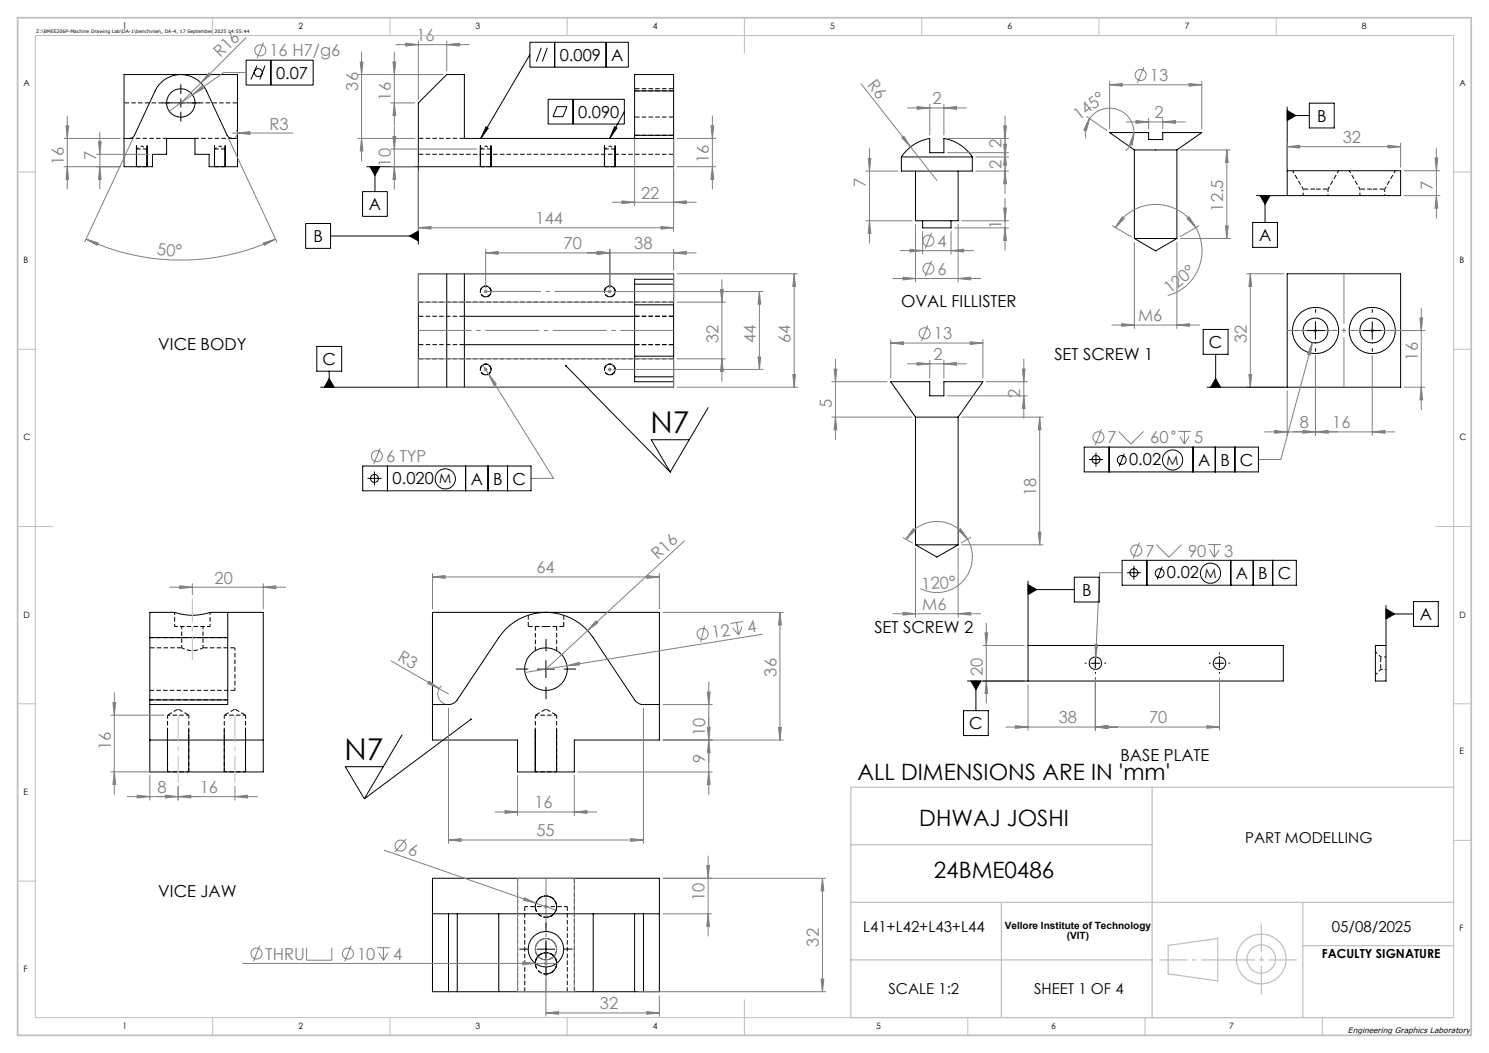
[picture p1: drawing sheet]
<svg xmlns="http://www.w3.org/2000/svg" width="420mm" height="297mm" viewBox="0 0 420 297" stroke-linecap="round" stroke-linejoin="round" font-family="sans-serif">
<g fill="none" stroke="#000" stroke-width=".28" stroke-dasharray="1.3 .6" stroke-dashoffset="-.1" stroke-linecap="butt">
<path d="M35 29h32M118 39h13M179 25.6h11M179 38.2h11M179 33h11M190 25h-11M118 43.5h72M118 89.2h13M118 97.2h13M118 85.2h72M179 89.2h11M179 97.2h11"/>
<path d="M190 89.2h-11M118 101.2h72M50.3 200l-3 1.7M51.3 182.7h-9M66.3 182.7h-9M66.3 200l-3 1.7M154 200l-3 1.7M53.3 201.7l-3-1.7M69.3 201.7l-3-1.7M157 201.7l-3-1.7M146 279.7v-32M162 279.7v-32"/>
</g>
<path d="M137 80.7a1.5 1.5 0 0 1 1.4 2.2 1.5 1.5 0 0 1-2.6 .2 1.5 1.5 0 0 1 .9-2.4h.3M137 80.7a1.51 1.51 0 0 1 1.4 2.2 1.51 1.51 0 0 1-2.6 .2 1.51 1.51 0 0 1 .9-2.4h.3M172 80.7a1.5 1.5 0 0 1 1.4 2.2 1.5 1.5 0 0 1-2.6 .2 1.5 1.5 0 0 1 .9-2.4h.3M172 80.7a1.51 1.51 0 0 1 1.4 2.2 1.51 1.51 0 0 1-2.6 .2 1.51 1.51 0 0 1 .9-2.4h.3M137 102.7a1.5 1.5 0 0 1 1.4 2.2 1.5 1.5 0 0 1-2.6 .2 1.5 1.5 0 0 1 .9-2.4h.3M137 102.7a1.51 1.51 0 0 1 1.4 2.2 1.51 1.51 0 0 1-2.6 .2 1.51 1.51 0 0 1 .9-2.4h.3M172 102.7a1.5 1.5 0 0 1 1.4 2.2 1.5 1.5 0 0 1-2.6 .2 1.5 1.5 0 0 1 .9-2.4h.3M172 102.7a1.51 1.51 0 0 1 1.4 2.2 1.51 1.51 0 0 1-2.6 .2 1.51 1.51 0 0 1 .9-2.4h.3M154 252.7a3 3 0 0 1 2.7 4.4 3 3 0 0 1-5.1 .3 3 3 0 0 1 2-4.7h.4M154 252.7a3 3 0 0 1 2.7 4.4 3 3 0 0 1-5.2 .4 3 3 0 0 1 2.1-4.8h.4M154 268.7a3 3 0 0 1 2.7 4.4 3 3 0 0 1-5.1 .3 3 3 0 0 1 2-4.7h.4M154 268.7a3 3 0 0 1 2.7 4.4 3 3 0 0 1-5.2 .4 3 3 0 0 1 2.1-4.8h.4" fill="none" stroke="#000" stroke-width=".28" stroke-dasharray="1.3 .6" stroke-dashoffset=".7" stroke-linecap="butt"/>
<g fill="none" stroke="#000" stroke-width=".28">
<path d="M69.4 17h18.9v7h-18.9zM72.5 18.5l-1.7 3.9M74.7 18.5l-1.4 3.9M76.4 17v7M149.5 11.9h27.7v7h-27.7zM149.5 15.4l-13.9 23.6M152.7 13.5l-1.4 3.9M154.4 13.5l-1.4 3.9M156.5 11.9v7M171 11.9v7M35 39h1.5a1.57 1.57 0 0 0 1.4-.8l5.8-12.6a8 8 0 0 1 7.3-4.6 8 8 0 0 1 7.2 4.6l5.9 12.6a1.57 1.57 0 0 0 1.3 .8h1.6M35 21h32v26h-8v-3.5h-4v-4.5h-8v4.5h-4v3.5h-8z"/>
<path d="M49.7 29h2.5M51 27.8v2.5M137.1 35.8l.6 .4-2.1 2.8zM154.6 28h21.5v7h-21.5zM157.1 30.1h2.8l-1.1 2.8h-2.8zM161.6 28v7M173.4 35.7l.6 .4-2 2.9zM176.1 31.5l-4.1 7.5M179 38.2v.8M179 25.6v-4.6h11v4.6M179 25.6v12.6M179 38.2h11"/>
<path d="M179 25.6h11M190 38.2v.8M190 39h-59v-18h-5l-8 8v40M190 25.6v12.6M190 39v8h-86.6M363.1 31.2l2.4 1.4-2.4 1.4zM363.1 30.2v25M363.1 32.6h6.2M369.3 29.1h7v7h-7zM38.5 41v6M41.5 41v6M60.5 41v6"/>
<path d="M63.5 41v6M102.3 54h7v7h-7zM104.4 47h2.7l-1.3 2.5zM105.8 47v7M135.5 41v6M138.5 41v6M170.5 41v6M173.5 41v6M254.2 44.3a11.9 11.9 0 0 1 8.1-5.3v4.1h3.9v-3.9a4 4 0 0 1 2.8 .7 12.2 12.2 0 0 1 5.2 4.4M254.2 44.3v4h20v-4M254.2 44.3h20M258.2 48.3v14h12.1v-14"/>
<path d="M320 42.3l-7-4.9h11v2h4v-2h11l-7 4.9M320 42.3h12M320 42.3v25M332 42.3v25M355.4 55.2h2.8l-1.4 2.4zM356.8 55.2v7.6M363.1 48.2h32v7h-40.7M86.2 63h7v7.1h-7zM93.2 66.6h24.8M115.5 66.6l2.5-1.4v2.7zM126 77.2v32M131 77.2v32"/>
<path d="M190 78.8h-11v1.3M190 78.8v1.3M190 78.8v-1.6h-72v32M260.2 62.3v2h8.1v-2M320 67.3h12M320 67.3l6 3.5 6-3.5M353.3 62.8h7v7h-7zM89.4 97.7h7v7h-7zM131 89.2h48M131 97.2h48M135.5 82.6a1.51 1.51 0 0 1 1.4-1.9 1.51 1.51 0 0 1 1.6 1.7 1.51 1.51 0 0 1-1.9 1.3M170.5 82.6a1.51 1.51 0 0 1 1.4-1.9 1.51 1.51 0 0 1 1.6 1.7 1.51 1.51 0 0 1-1.9 1.3"/>
<path d="M179 86v14.5M179 86h11M179 80.1h11M179 80.1v5.9M190 86v14.5M190 80.1v5.9M339.4 92.9h7v7h-7zM342.9 99.9v9.3M368.6 93.2h5M371.1 90.7v5M384.6 93.2h5M387.1 90.7v5"/>
<path d="M92.9 104.7v4.5M92.9 106.8l1.4 2.4h-2.8zM135.5 104.6a1.5 1.5 0 0 1 1.4-1.9 1.5 1.5 0 0 1 1.6 1.6 1.5 1.5 0 0 1-1.9 1.4M159.6 103.1l29.5 30M170.5 104.6a1.5 1.5 0 0 1 1.3-1.9 1.5 1.5 0 0 1 1.7 1.6 1.5 1.5 0 0 1-1.9 1.4M179 106.3v1.4h11M179 100.5h11M179 100.5v5.8M179 106.3h11M190 106.3v1.4M190 107.7v1.5h-99.5M190 100.5v5.8"/>
<path d="M199.7 115l-10.6 18.1M258.2 117.6l-7-9.9h11.1v4h3.9v-4h11l-6.9 9.9M258.2 117.6h12.1M258.2 117.6v36.1M270.3 117.6v36.1M342.9 106.8l1.4 2.4h-2.8zM363.1 109.2v-32h32v32h-54.6M102.3 131.4h47.5v7h-47.5zM103.6 134.9h4M105.6 133v3.9M109.3 131.4v7M131.3 131.4v7"/>
<path d="M137.7 131.4v7M143.2 131.4v7M194.4 124h-10.7l5.4 9.1M305.8 126.1h49.2v7h-49.2zM307.2 129.6h3.9M309.1 127.7v3.9M312.8 126.1v7M317.1 127.9l-1.4 3.6M336.5 126.1v7M342.8 126.1v7M348.3 126.1v7M258.2 153.7h12.1"/>
<path d="M258.2 153.7l6.1 3.4 6-3.4M316.5 158h49.2v7.1h-49.2zM319.8 159.6v3.9M323.5 158v7.1M327.8 159.9l-1.4 3.5M347.2 158v7.1M353.5 158v7.1M359 158v7.1M42.3 179.8v-7.1h6.9a15.7 15.7 0 0 0 10 0h15.1v45h-32v-19M42.3 179.8v17.6M42.3 179.8h21.9M64.2 172.7v26h-21.9"/>
<path d="M122 172.7h64v36h-24v9h-16v-9h-24zM290 164.9l2.4 1.4-2.4 1.4zM290 163.9v28.2M290 166.3h13M303 162.8h7.1v7h-7.1zM317.9 161.5h3.9M390.9 171.8l2.5 1.4-2.5 1.4zM390.9 170.8v21.3h-3v-10h3M390.9 173.2h7.8M398.7 169.7h7v7h-7zM42.3 197.4v1.3M42.3 197.4h21.9"/>
<path d="M122 198.7h4.5a2.98 2.98 0 0 0 2.5-1.3l11.7-17.6a16 16 0 0 1 26.6 0l11.7 17.6a3.1 3.1 0 0 0 2.5 1.3h4.5M151.5 188.7h5M154 186.2v5M273.9 192.1h2.8l-1.4 2.4zM275.3 192.1v8.3M290 182.1h72v10h-89.1M307.7 187.1h2.5M309 185.8v2.5M342.7 187.1h2.5M344 185.8v2.5M42.3 208.7h32M47.2 205.7v12"/>
<path d="M53.2 205.7v12M63.3 205.7v12M69.3 205.7v12M108.1 216.2h-10.7l5.4 9.1M113.5 207.2l-10.7 18.1M132.9 202.9l-30.1 22.4M151 205.7v12M157 205.7v12M271.8 200.4h7v7.1h-7zM122 257.7h64M126.5 257.7v22M129 257.7v22"/>
<path d="M140.7 257.7v22M151.1 256.5a2.99 2.99 0 0 1 2.6-3.8 2.99 2.99 0 0 1 3.3 3.3 2.99 2.99 0 0 1-3.8 2.6M167.3 257.7v22M179 257.7v22M181.5 257.7v22M126.5 279.7h2.5M126.5 279.7h-4.5v-32h64v32h-4.5M129 279.7h11.7M140.7 279.7h26.6M151.1 272.5a3 3 0 0 1 2.6-3.8 3 3 0 0 1 3.3 3.3 3 3 0 0 1-3.8 2.6M151.5 267.7h5M154 265.2v5"/>
<path d="M167.3 279.7h11.7M179 279.7h2.5"/>
<circle cx="51" cy="29" r="4"/>
<circle cx="72.9" cy="20.5" r="1.12"/>
<circle cx="371.1" cy="93.2" r="3.5"/>
<circle cx="371.1" cy="93.2" r="6.5"/>
<circle cx="387.1" cy="93.2" r="6.5"/>
<circle cx="387.1" cy="93.2" r="3.5"/>
<circle cx="105.6" cy="134.9" r="1.12"/>
<circle cx="125.6" cy="135.1" r="2.84"/>
<circle cx="309.2" cy="129.6" r="1.12"/>
<circle cx="316.4" cy="129.7" r="1.26"/>
<circle cx="330.8" cy="129.7" r="2.83"/>
<circle cx="319.8" cy="161.5" r="1.12"/>
<circle cx="327.1" cy="161.7" r="1.24"/>
<circle cx="341.4" cy="161.7" r="2.85"/>
<circle cx="154" cy="188.7" r="6"/>
<circle cx="309" cy="187.1" r="1.75"/>
<circle cx="344" cy="187.1" r="1.75"/>
<circle cx="154" cy="267.7" r="5"/>
<circle cx="154" cy="267.7" r="2.99"/>
</g>
<g fill="none" stroke="#000" stroke-width=".28" stroke-dasharray="1.3 .6" stroke-dashoffset=".1" stroke-linecap="butt">
<path d="M41.5 47h-3M41.5 42h-3M63.5 47h-3M63.5 42h-3M138.5 47h-3M138.5 42h-3M173.5 47h-3M173.5 42h-3M42.3 179.8h22M151 176.7v6.8M42.3 197.4h22M42.3 194.7h24"/>
<path d="M157 183.5v-6.8M148 255.7v24M160 279.7v-24"/>
</g>
<g fill="none" stroke="#000" stroke-width=".28" stroke-dasharray="1.3 .6" stroke-linecap="butt">
<path d="M38.5 42v5M41.5 47v-5M60.5 42v5M63.5 47v-5M135.5 42v5M138.5 47v-5M170.5 42v5M173.5 47v-5M149 176.7h5M149 173.5v3.2M154 176.7h5M159 176.7v-3.2"/>
<path d="M47.3 217.7h-.1M63.3 217.7h-.1"/>
</g>
<path d="M40 41.2l-1.5 .8M41.5 42l-1.5-.8M62 41.2l-1.5 .8M63.5 42l-1.5-.8M137 41.2l-1.5 .8M138.5 42l-1.5-.8M172 41.2l-1.5 .8M173.5 42l-1.5-.8M367.6 53.3v1.8M374.6 55.1v-1.8M383.6 53.3v1.8M390.6 55.1v-1.8" fill="none" stroke="#000" stroke-width=".28" stroke-dasharray="1.3 .6" stroke-dashoffset=".9" stroke-linecap="butt"/>
<path d="M47 39h-10.4M65.5 39h-10.5" fill="none" stroke="#000" stroke-width=".28" stroke-dasharray="1.3 .6" stroke-dashoffset=".2" stroke-linecap="butt"/>
<path d="M367.6 53.3h3.5M371.1 53.3h3.5M383.6 53.3h3.5M387.1 53.3h3.5M389.5 188.8v-3.5" fill="none" stroke="#000" stroke-width=".28" stroke-dasharray="1.3 .6" stroke-dashoffset="-.2" stroke-linecap="butt"/>
<g fill="none" stroke="#000" stroke-width=".28" stroke-dasharray="1.3 .6" stroke-dashoffset=".5" stroke-linecap="butt">
<path d="M364.6 48.1l3 5.2M374.6 53.3l3-5.2M380.6 48.1l3 5.2M390.6 53.3l3-5.2M49.3 172.7v4M51.3 176.7v6M59.3 176.7v-4M57.3 182.7v-6M66.3 188.7v-6M66.3 194.7v-6M388 190.3l1.5-1.5M389.5 185.3l-1.5-1.5"/>
<path d="M53.3 217.7h-6M53.3 201.7h-6M69.3 217.7h-6M69.3 201.7h-6M157 217.7h-6M157 201.7h-6"/>
</g>
<path d="M389.5 188.8h1.5M391 185.3h-1.5" fill="none" stroke="#000" stroke-width=".28" stroke-dasharray="1.3 .6" stroke-dashoffset=".8" stroke-linecap="butt"/>
<path d="M47.3 201.7v16M53.3 217.7v-16M63.3 201.7v16M69.3 217.7v-16M151 201.7v16M157 217.7v-16M160 255.7h-12" fill="none" stroke="#000" stroke-width=".28" stroke-dasharray="1.3 .6" stroke-dashoffset=".3" stroke-linecap="butt"/>
<path d="M49.3 176.7h10M57.3 182.7a6 6 0 0 1-6 0" fill="none" stroke="#000" stroke-width=".28" stroke-dasharray="1.3 .6" stroke-dashoffset=".4" stroke-linecap="butt"/>
<g fill="none" stroke="#808080" stroke-width=".28">
<path d="M69.5 10.5l-18.5 18.5M74.3 12l-1.8 4.4M101.6 17.5h.8l-.4 3.5zM102 14.7v30.7M110.8 17.5h.8l-.4 3.5zM111.2 14.7v20.7M111.7 12.6h20.7M114.4 12.2l3.6 .4-3.6 .4zM118 11.6v16.4M126 12.6l3.5-.4v.8zM126 11.6v8.4M322.7 18.9l-1.8 4.5"/>
<path d="M18 39h16M18.6 35.5h.8l-.4 3.5zM19 32.7v20.7M27.8 40h.7l-.3 3.5zM28.2 37.2v16.2M37.5 39.1l-13.7 29.2M54.3 26.7l2.6-2.4 .5 .7zM58.9 20.6l.5 .5-2.7 2.3zM64.5 39.1l13.6 29.2M65.4 37.5h17.3M66.7 36.7l.3 .9-.3 .8-.4 .4M67 37.5l3.5-.4v.8z"/>
<path d="M69.4 20.5h-6.3l-15.4 10.9M101 39h16M101 21h24M102 39l.4 3.6h-.8zM110.2 29h6.8M110.8 38.5h.8l-.4 3.5zM111.2 29l.4 3.6h-.8zM111.2 35.7v17.7M179 39.2v18.8M190 39.2v26.1M191 39h10.9M200.6 35.5h.7l-.4 3.5z"/>
<path d="M200.9 32.7v20.7M242.9 23.6l14 17.8M254.4 38.9l.6-.5 1.9 3zM255.9 30.4h16.7M258.7 30.1l3.6 .3-3.6 .4zM262.3 29.5v8.6M266.2 30.4l3.6-.3v.7zM266.2 29.5v8.6M267.3 39h17.2M283.1 35.5h.8l-.4 3.5zM283.5 32.7v21.9M306.5 32.9l5.7 3.9"/>
<path d="M307.3 33.4l-.9 3.5-.7-.3zM307.3 33.4a6.9 6.9 0 0 1 7.7-2.6 6.9 6.9 0 0 1 4.8 6.6M307.3 33.4l-.9 2.2-.3 1.5 .2 1.9M313 23.9l3.5-.3v.7zM313 22.9v13.5M313 23.9h26M317.6 34.4h16.7M319.8 37.4l-.4 3.5-.8-.2zM319.8 37.4v1.2l-.6 1.8-1.7 2.2M320.4 34l3.6 .4-3.6 .4zM324 33.4v3M328 34.4l3.5-.4v.8z"/>
<path d="M328 33.4v3M335.4 23.6l3.6 .3-3.6 .4zM339 22.9v13.5M18 47h16M19 47l.4 3.6h-.8zM27.2 43.5h14.8M28.2 47l.3 3.6h-.7zM110.2 47h6.8M110.2 42h24.3M111.2 47l.4 3.6h-.8zM118 48v17.3M172.6 57h23.8"/>
<path d="M175.4 56.7l3.6 .3-3.6 .4zM190 57l3.6-.3v.7zM191 47h10.9M200.9 47l.4 3.6h-.7zM244.3 48.3h9M244.9 44.7h.7l-.3 3.6zM245.3 41.9v26.7M256.9 41.4l7.4 9.5M267.3 43.1h17.2M275.2 48.3h9.3M275.2 44.3h9.3M283.1 40.7h.8l-.4 3.6z"/>
<path d="M283.1 58.7h.8l-.4 3.6zM283.5 48.3l.4 3.5h-.8zM283.5 55.9v14.7M283.5 43.1l.4 3.5h-.8zM333 42.3h14.1M346 42.3v25M346 42.3l.4 3.5h-.7zM363.1 41.4l3.5-.4v.8zM363.1 40.4v6.8M363.1 41.4h32M391.5 41l3.6 .4-3.6 .4zM395.1 40.4v6.8"/>
<path d="M396.1 48.2h10.1M396.1 55.2h10.1M404.8 44.6h.8l-.4 3.6zM405.2 41.8v19.7M405.2 55.2l.4 3.5h-.8zM24.3 67.4l3.4 1.1-.3 .7zM24.3 67.4a63.5 63.5 0 0 0 53.4 0M74.3 68.5l3.4-1.1-3.1 1.8zM118 64.2l3.6-.3v.7zM118 77.2h72v8h-72zM118 64.2h72M137 71.3l3.5-.4v.8z"/>
<path d="M137 70.3v10.9M137 71.3h59.4M168.5 70.9l3.5 .4-3.5 .4zM172 70.3v10.9M186.4 63.9l3.6 .3-3.6 .4zM190 71.3l3.6-.4v.8zM190 70.3v5.9M191 77.2h34M203.6 78.9v28.7M224 77.2v32M224 77.2l.4 3.6h-.8zM244.3 62.3h12.9"/>
<path d="M245.3 62.3l.3 3.5h-.7zM251.9 78.6h24.7M253.9 70.7h20.7M254.7 78.2l3.5 .4-3.5 .3zM256.7 70.3l3.5 .4-3.5 .4zM258.2 63.2v16.3M260.2 65.3v6.4M262.7 73.6l-1.7 4.4M262.7 65.7l-1.7 4.4M268.3 70.7l3.5-.4v.8zM268.3 65.3v6.4M269.2 64.3h15.3"/>
<path d="M270.3 78.6l3.5-.4v.7zM270.3 63.2v16.3M271.3 62.3h13.2M283.5 64.3l.4 3.5h-.8zM313.8 63.7l5.3 3.1M314.6 64.2a13.1 13.1 0 0 1 22.7 0M316.5 61.2l.6 .4-2.5 2.6zM320 68.3v24.4M332 68.3v24.4M333 67.3h14.1M334.8 61.6l.6-.4 1.9 3zM337.3 64.2a13 13 0 0 1-7.9 19.2"/>
<path d="M338.2 63.7l-5.4 3.1M345.7 63.7h.7l-.4 3.6zM351.6 77.2h10.5M352.7 77.2v32M352.7 77.2l.4 3.6h-.8zM136.5 82.2h1M136.6 81.9l.7 .7M137 81.7v1M137.3 81.9l-.7 .7M171.5 82.2h1M171.6 81.9l.8 .7M172 81.7v1"/>
<path d="M172.4 81.9l-.8 .7M173 82.2h42.2M191 85.2h13.6M203.2 81.7h.8l-.4 3.5zM214.2 82.2v22M214.2 82.2l.4 3.6h-.8zM251.2 96.8l3.6-.4v.8zM251.2 95.8v10.8M251.2 96.8h26M261.7 91.8l-1.8 4.4M273.7 96.4l3.5 .4-3.5 .4zM277.2 95.8v10.8"/>
<path d="M313.6 91.7h24.7M316.4 91.3l3.6 .4-3.6 .3zM332 91.7l3.5-.4v.7zM370.2 96.6l-.6 3.6-.7-.3zM370.2 96.6l-8.9 33h-6.4M370.6 93.2h1M370.7 92.9l.7 .7M371.1 92.7v1M371.4 92.9l-.7 .7M386.6 93.2h1M386.7 92.9l.7 .7M387.1 92.7v1"/>
<path d="M387.4 92.9l-.7 .7M394.1 93.2h7.8M400.5 89.7h.8l-.4 3.5zM400.9 86.9v28.7M118 101.2h72v8h-72zM136.2 102.9l1.6 2.6M136.5 104.2h1M136.6 103.9l.7 .7M137 103.7v1M137.3 103.9l-.7 .7M137.8 105.5l2.2 2.8-.7 .4zM137.8 105.5l18.3 29.4h-6.3"/>
<path d="M171.5 104.2h1M171.6 103.9l.8 .7M172 103.7v1M172.4 103.9l-.8 .7M173 104.2h42.2M191 101.2h13.6M191 109.2h34M203.6 101.2l.4 3.6h-.8zM213.8 100.7h.8l-.4 3.5zM223.6 105.7h.8l-.4 3.5zM234.6 107.7h15.7M234.6 117.6h22.6"/>
<path d="M235.3 104.1h.7l-.3 3.6zM235.7 101.3v22.7M235.7 117.6l.3 3.6h-.7zM255.9 102.6h16.7M258.7 102.3l3.6 .3-3.6 .4zM262.3 101.6v5M266.2 102.6l3.6-.3v.7zM266.2 101.6v5M267.3 111.7h22.5M271.3 117.6h23M278.2 107.7h11.6M288.4 104.1h.7l-.3 3.6z"/>
<path d="M288.8 111.7l.3 3.5h-.7zM288.8 101.3v16.7M293.3 117.6v36.1M293.3 117.6l.3 3.6h-.7zM351.6 109.2h10.5M352.3 105.7h.8l-.4 3.5zM363.1 110.2v12.6M371.1 100.2v22.6M387.1 100.2v22.6M396.1 109.2h5.8M400.9 109.2l.4 3.6h-.8zM107.2 126.4l-1.8 4.5"/>
<path d="M310.7 121.1l-1.8 4.5M315.5 121.7l3.5 3.5 3.6-3.5M332.3 121.7h3.6M332.8 123.1l1.3 2.1M334.1 121.7v3.5M335.4 123.1l-1.3 2.1M356.7 121.8h36.7M359.5 121.4l3.6 .4-3.6 .4zM367.5 121.4l3.6 .4-3.6 .4zM371.1 121.8l3.5-.4v.8zM387.1 121.8l3.5-.4v.8zM193.1 152.5l-27.4 25.4"/>
<path d="M254.7 151.6l2.7 1.5M255.6 152.1a10 10 0 0 1 17.3 0M257.6 149.1l.5 .5-2.5 2.5zM258.2 154.7v19.4M270.3 154.7v19.4M270.4 149.6l.5-.5 2 3zM271.3 153.7h23M272.9 152.1a10 10 0 0 1-1.4 12 10 10 0 0 1-11.9 1.9M273.8 151.6l-2.7 1.5M292.9 150.1h.7l-.3 3.6zM321.4 153l-1.8 4.5M326.1 153.6l3.6 3.6 3.6-3.6"/>
<path d="M340.8 153.6h3.5M341.2 155l1.3 2.2M342.5 153.6v3.6M343.9 155l-1.4 2.2M47.9 165.6h32.7M50.7 165.2l3.6 .4-3.6 .4zM54.3 164.6v3.1M74.3 165.6l3.5-.4v.8zM74.3 164.6v7.1M122 162.7l3.6-.4v.8zM122 161.7v10M122 162.7h64"/>
<path d="M165.7 177.9l-11.7 10.8M168.1 175.2l.5 .5-2.9 2.2zM182.5 162.3l3.5 .4-3.5 .4zM186 161.7v10M187 172.7h34M198.7 176.5l-1 4.6M206.7 177.2l1.7 1.9M207.8 175.6l.6 3.5M209.3 176.7l-.9 2.4M209.5 175.3l-3.4 .6M215 178.9l-55.1 8.9M220 172.7l.4 3.6h-.8z"/>
<path d="M220 172.7v36M251.9 173.1h24.7M254.7 172.7l3.5 .4-3.5 .4zM270.3 173.1l3.5-.4v.8zM277.8 178.5h.8l-.4 3.6zM278.2 175.7v22.7M316.5 161.5h-6.3l-1.1 23.8M31.9 198.2h.7l-.4 3.5zM32.2 195.4v28.6M110.3 186.4l13.6 7.8M121 192.1l2.9 2.1-3.3-1.4zM123.9 194.2l2.6 1.5"/>
<path d="M124.5 193.5a3 3 0 0 0 1.1 5.1M126.5 199.7v38.2M159.9 187.8l3.5-1 .1 .8zM159.9 187.8l-11.8 1.9M181.5 199.7v38.2M187 198.7h13.9M199.5 195.2h.8l-.4 3.5zM199.9 192.4v31.7M277.2 182.1h11.8M277.2 192.1h11.8M278.2 192.1l.4 3.5h-.8zM290 193.1v13"/>
<path d="M308.9 181.7l.7 .1-.5 3.5zM309 191.1v15M309.1 185.3l-.2 3.5M344 191.1v15M31.3 201.7h14.9M31.3 217.7h14.9M32.2 217.7l.4 3.6h-.7zM42.3 218.7v7M146 218.7v11.3M162 218.7v11.3M163 217.7h37.9M187 208.7h34"/>
<path d="M199.5 205.2h.8l-.4 3.5zM199.9 217.7l.4 3.6h-.8zM199.9 208.7l.4 3.6h-.8zM219.6 205.2h.8l-.4 3.5zM283.6 205.1h60.4M286.4 204.7l3.6 .4-3.6 .3zM309 205.1l3.5-.4v.7zM340.4 204.7l3.6 .4-3.6 .3zM38.7 224.3l3.6 .4-3.6 .4zM46.7 224.3l3.5 .4-3.5 .4zM50.2 221.8v3.9M50.2 224.7l3.6-.4v.8z"/>
<path d="M66.3 224.7l3.5-.4v.8zM66.3 221.8v3.9M72.6 224.7h-36.7M108.3 239.8l48.5 16.9M114.5 236.7l-3.1 3.6M126.5 236.9l3.6-.4v.8zM126.5 236.9h55M139.6 229h28.7M142.5 228.6l3.5 .4-3.5 .4zM162 229l3.6-.4v.8zM177.9 236.5l3.6 .4-3.6 .4zM146 247.7h16v32h-16z"/>
<path d="M147.9 253.2l3.3 1.5-3.5-.8zM153.5 255.7h1M153.6 255.4l.7 .7M154 255.2v1M154.3 255.4l-.7 .7M187 247.7h46M187 257.7h13.7M199.4 244.2h.7l-.4 3.5zM199.7 241.4v22.7M199.7 257.7l.4 3.6h-.7zM232 247.7l.4 3.6h-.8zM232 247.7v32"/>
<path d="M68.3 271.7h88.7M73.2 266.7l-1.7 4.5M86.5 267.3v3.5h7.1v-3.5M99 266.7l-1.7 4.5M106.4 267.3h3.5M106.8 268.7l1.4 2.1M108.2 267.3v3.5M109.5 268.7l-1.3 2.1M147.4 271.4l3.6 .3-3.6 .4zM153.6 271.4l.7 .7M154 271.2v1M154 276.2v10.5"/>
<path d="M154.3 271.4l-.7 .7M180 279.7h53M231.6 276.2h.8l-.4 3.5zM154 285.7l3.6-.4v.8zM154 285.7h32M182.5 285.3l3.5 .4-3.5 .4zM186 280.7v6"/>
<circle cx="73.4" cy="14.2" r="1.55"/>
<circle cx="321.8" cy="21.2" r="1.55"/>
<circle cx="261.9" cy="67.9" r="1.56"/>
<circle cx="261.9" cy="75.8" r="1.55"/>
<circle cx="260.8" cy="94" r="1.55"/>
<circle cx="106.3" cy="128.7" r="1.56"/>
<circle cx="309.8" cy="123.3" r="1.56"/>
<circle cx="331" cy="122" r=".45"/>
<circle cx="320.5" cy="155.3" r="1.56"/>
<circle cx="198.2" cy="178.8" r="1.55"/>
<circle cx="113" cy="238.5" r="1.57"/>
<circle cx="72.4" cy="268.9" r="1.55"/>
<circle cx="98.1" cy="268.9" r="1.55"/>
<circle cx="154" cy="267.7" r="3"/>
</g>
<g fill="none" stroke="#c0c0c0" stroke-width=".35">
<path d="M240 238.3h85M325 222v65M410 222h-170v65h170M240 254.5h170M282.5 254.5v32.5M367.5 254.5v32.5M240 270.8h85M329.5 266.7l14-2v12l-14-2zM367.5 266.7h42.5"/>
<circle cx="355.8" cy="270.5" r="7"/>
<circle cx="355.8" cy="270.5" r="4"/>
</g>
<g fill="none" stroke="#000" stroke-width=".28" stroke-dasharray="15.2 1.3 1.3 1.3" stroke-linecap="butt">
<path d="M48.5 29h-2.7M51 26.5v-2.7M51 31.5v2.8M53.5 29h2.8M366.1 93.2h-1M371.1 88.2v-1M371.1 98.2v1M376.1 93.2h1M382.1 93.2h-1M387.1 88.2v-1M387.1 98.2v1M392.1 93.2h1"/>
<path d="M149 188.7h-3.5M154 183.7v-3.5M154 193.7v3.5M159 188.7h3.5M306.5 187.1h-.5M309 184.6v-.5M309 189.6v.5M311.5 187.1h.5M341.5 187.1h-.5M344 184.6v-.5M344 189.6v.5M346.5 187.1h.5"/>
<path d="M149 267.7h-2.5M154 262.7v-2.5M154 272.7v2.5M159 267.7h2.5"/>
</g>
<path d="M50.3 201.7v19M66.3 201.7v19" fill="none" stroke="#c0c0c0" stroke-width=".28" stroke-dasharray="15.2 1.3 1.3 1.3" stroke-dashoffset="7.6" stroke-linecap="butt"/>
<path d="M54.3 168.7v17.4" fill="none" stroke="#c0c0c0" stroke-width=".28" stroke-dasharray="15.2 1.3 1.3 1.3" stroke-dashoffset="8.4" stroke-linecap="butt"/>
<path d="M327 270.8h38.8" fill="none" stroke="#c0c0c0" stroke-width=".35" stroke-dasharray="15.2 1.3 1.3 1.3" stroke-dashoffset="7.3" stroke-linecap="butt"/>
<path d="M355.8 260.5v20" fill="none" stroke="#c0c0c0" stroke-width=".35" stroke-dasharray="15.2 1.3 1.3 1.3" stroke-dashoffset="7.1" stroke-linecap="butt"/>
<path d="M172 82.2h-35" fill="none" stroke="#808080" stroke-width=".28" stroke-dasharray="15.2 1.3 1.3 1.3" stroke-dashoffset="-.4" stroke-linecap="butt"/>
<path d="M118 93.2h72" fill="none" stroke="#808080" stroke-width=".28" stroke-dasharray="15.2 1.3 1.3 1.3" stroke-dashoffset=".2" stroke-linecap="butt"/>
<path d="M379.1 77.2v32M395.1 93.2h-32M154 279.7v-32" fill="none" stroke="#808080" stroke-width=".28" stroke-dasharray="15.2 1.3 1.3 1.3" stroke-dashoffset="1.1" stroke-linecap="butt"/>
<g fill="none" stroke="#c0c0c0" stroke-width=".28">
<path d="M10 10h400v277h-400zM60 5v5M110 5v5M160 5v5M210 5v10M260 5v5M310 5v5M360 5v5M5 48.5h5M410 48.5h5M5 98.5h5M410 98.5h5"/>
<path d="M5 148.5h10M405 148.5h10M5 198.5h5M410 198.5h5M410 237h5M5 248.5h5M60 287v5M110 287v5M160 287v5M210 282v10M273 287v5M323 287v5"/>
<path d="M373 287v5"/>
</g>
<path d="M5 5h410v287h-410z" fill="none" stroke="#c0c0c0" stroke-width=".5"/>
<path d="M273.9 192.1l1.4 2.4 1.4-2.4zM290 164.9l2.4 1.4-2.4 1.4zM390.9 171.8l2.5 1.4-2.5 1.4zM355.4 55.2l1.4 2.4 1.4-2.4zM363.1 31.2l2.4 1.4-2.4 1.4z" fill="#000"/>
<g fill="#808080">
<path d="M254.4 38.9l.6-.5 1.9 3z"/>
<path d="M121 192.1l2.9 2.1-3.3-1.4z"/>
<path d="M159.9 187.8l3.5-1 .1 .8z"/>
<path d="M168.1 175.2l.5 .5-2.9 2.2z"/>
<path d="M168.5 70.9l3.5 .4-3.5 .4zM137 71.3l3.5-.4v.8zM190 71.3l3.6-.4v.8zM168.5 70.9l3.5 .4-3.5 .4zM387.1 121.8l3.5-.4v.8zM367.5 121.4l3.6 .4-3.6 .4zM270.3 78.6l3.5-.4v.7zM254.7 78.2l3.5 .4-3.5 .3zM268.3 70.7l3.5-.4v.8zM256.7 70.3l3.5 .4-3.5 .4zM332 91.7l3.5-.4v.7zM316.4 91.3l3.6 .4-3.6 .3z"/>
<path d="M137.8 105.5l1.5 3.2 .7-.4zM359.5 121.4l3.6 .4-3.6 .4zM371.1 121.8l3.5-.4v.8zM370.2 96.6l-1.3 3.3 .7 .3zM258.7 30.1l3.6 .3-3.6 .4zM266.2 30.4l3.6-.3v.7zM254.7 172.7l3.5 .4-3.5 .4zM270.3 173.1l3.5-.4v.8zM142.5 228.6l3.5 .4-3.5 .4zM162 229l3.6-.4v.8z"/>
<path d="M182.5 162.3l3.5 .4-3.5 .4zM122 162.7l3.6-.4v.8z"/>
<path d="M328 34.4l3.5-.4v.8zM320.4 34l3.6 .4-3.6 .4z"/>
<path d="M177.9 236.5l3.6 .4-3.6 .4zM126.5 236.9l3.6-.4v.8z"/>
<path d="M258.7 102.3l3.6 .3-3.6 .4zM266.2 102.6l3.6-.3v.7z"/>
<path d="M270.4 149.6l.5-.5 2 3zM257.6 149.1l.5 .5-2.5 2.5z"/>
<path d="M319.8 37.4l-.4 3.5-.8-.2zM307.3 33.4l-.9 3.5-.7-.3z"/>
<path d="M334.8 61.6l.6-.4 1.9 3zM316.5 61.2l.6 .4-2.5 2.6z"/>
<path d="M400.9 109.2l.4 3.6h-.8zM400.5 89.7h.8l-.4 3.5zM283.5 43.1l.4 3.5h-.8zM283.1 35.5h.8l-.4 3.5zM245.3 62.3l.3 3.5h-.7zM244.9 44.7h.7l-.3 3.6z"/>
<path d="M199.9 217.7l.4 3.6h-.8zM199.5 205.2h.8l-.4 3.5z"/>
<path d="M214.2 82.2l.4 3.6h-.8zM213.8 100.7h.8l-.4 3.5zM203.2 81.7h.8l-.4 3.5zM203.6 101.2l.4 3.6h-.8zM224 77.2l.4 3.6h-.8zM223.6 105.7h.8l-.4 3.5zM352.7 77.2l.4 3.6h-.8zM352.3 105.7h.8l-.4 3.5zM283.1 40.7h.8l-.4 3.6zM283.5 48.3l.4 3.5h-.8zM283.1 58.7h.8l-.4 3.6zM283.5 64.3l.4 3.5h-.8zM346 42.3l.4 3.5h-.7zM345.7 63.7h.7l-.4 3.6zM235.3 104.1h.7l-.3 3.6zM235.7 117.6l.3 3.6h-.7zM293.3 117.6l.3 3.6h-.7zM292.9 150.1h.7l-.3 3.6zM199.5 195.2h.8l-.4 3.5zM199.9 208.7l.4 3.6h-.8z"/>
<path d="M219.6 205.2h.8l-.4 3.5zM220 172.7l.4 3.6h-.8z"/>
<path d="M288.8 111.7l.3 3.5h-.7zM288.4 104.1h.7l-.3 3.6z"/>
<path d="M251.2 96.8l3.6-.4v.8zM273.7 96.4l3.5 .4-3.5 .4z"/>
<path d="M313 23.9l3.5-.3v.7zM335.4 23.6l3.6 .3-3.6 .4z"/>
<path d="M46.7 224.3l3.5 .4-3.5 .4zM66.3 224.7l3.5-.4v.8zM50.7 165.2l3.6 .4-3.6 .4zM74.3 165.6l3.5-.4v.8z"/>
<path d="M38.7 224.3l3.6 .4-3.6 .4zM50.2 224.7l3.6-.4v.8z"/>
</g>
<path d="M342.9 106.8l1.4 2.4h-2.8z" fill="#000"/>
<g fill="#808080">
<path d="M363.1 41.4l3.5-.4v.8zM391.5 41l3.6 .4-3.6 .4z"/>
<path d="M404.8 44.6h.8l-.4 3.6zM405.2 55.2l.4 3.5h-.8z"/>
</g>
<path d="M92.9 106.8l1.4 2.4h-2.8zM159.5 102.9a.25 .25 0 0 1 .4 .2 .25 .25 0 0 1-.3 .3 .25 .25 0 0 1-.2-.4l.2 .1z" fill="#000"/>
<g fill="#808080">
<path d="M114.4 12.2l3.6 .4-3.6 .4zM126 12.6l3.5-.4v.8zM175.4 56.7l3.6 .3-3.6 .4zM190 57l3.6-.3v.7zM118 64.2l3.6-.3v.7zM186.4 63.9l3.6 .3-3.6 .4z"/>
<path d="M102 39l.4 3.6h-.8zM101.6 17.5h.8l-.4 3.5z"/>
<path d="M110.8 17.5h.8l-.4 3.5zM111.2 29l.4 3.6h-.8z"/>
<path d="M110.8 38.5h.8l-.4 3.5zM111.2 47l.4 3.6h-.8zM200.6 35.5h.7l-.4 3.5zM200.9 47l.4 3.6h-.7zM31.9 198.2h.7l-.4 3.5zM32.2 217.7l.4 3.6h-.7z"/>
</g>
<g fill="#000">
<path d="M132.7 202.7h.4l-.2 .2 .2-.2a.25 .25 0 0 1-.1 .4 .25 .25 0 0 1-.3-.1 .25 .25 0 0 1 0-.3z"/>
<path d="M137.1 35.8l.6 .4-2.1 2.8zM173.4 35.7l.6 .4-2 2.9zM104.4 47l1.4 2.5 1.3-2.5zM115.5 66.6l2.5 1.3v-2.7z"/>
</g>
<g fill="#808080">
<path d="M147.9 253.2l3.3 1.5-3.5-.8z"/>
<path d="M67 37.5l3.5-.4v.8z"/>
<path d="M147.4 271.4l3.6 .3-3.6 .4z"/>
<path d="M58.9 20.6l.5 .5-2.7 2.3z"/>
<path d="M309 205.1l3.5-.4v.7zM286.4 204.7l3.6 .4-3.6 .3zM340.4 204.7l3.6 .4-3.6 .3zM309 205.1l3.5-.4v.7z"/>
<path d="M54.3 26.7l3.1-1.7-.5-.7zM308.9 181.7l.2 3.6 .5-3.5z"/>
<path d="M231.6 276.2h.8l-.4 3.5zM232 247.7l.4 3.6h-.8z"/>
<path d="M18.6 35.5h.8l-.4 3.5zM19 47l.4 3.6h-.8zM27.8 40h.7l-.3 3.5zM28.2 47l.3 3.6h-.7zM277.8 178.5h.8l-.4 3.6zM278.2 192.1l.4 3.5h-.8zM199.4 244.2h.7l-.4 3.5zM199.7 257.7l.4 3.6h-.7z"/>
<path d="M24.3 67.4l3.4 1.1-.3 .7zM74.3 68.5l3.4-1.1-3.1 1.8z"/>
<path d="M154 285.7l3.6-.4v.8zM182.5 285.3l3.5 .4-3.5 .4z"/>
</g>
<g font-size="8.5">
<text x="183.5" y="122.2">N7</text>
<text x="97.2" y="214.4">N7</text>
</g>
<g font-size="6.3">
<text x="241.9" y="220.1">ALL DIMENSIONS ARE IN 'mm'</text>
<text x="259.3" y="232.9">DHWAJ JOSHI</text>
<text x="263.4" y="247.5">24BME0486</text>
</g>
<g font-size="4.7" fill="#808080">
<text x="117.5" y="11.6">16</text>
<text x="62.2" y="16.4" transform="rotate(-45 62.2 16.4)">R16</text>
<text x="76" y="15.9">16 H7/g6</text>
<text x="324.3" y="22.8">13</text>
<text x="101" y="25.6" transform="rotate(-90 101 25.6)">36</text>
<text x="110.2" y="28.4" transform="rotate(-90 110.2 28.4)">16</text>
<text x="244.5" y="24" transform="rotate(52 244.5 24)">R6</text>
<text x="263.1" y="29.4">2</text>
<text x="304.4" y="34.1" transform="rotate(-38 304.4 34.1)">145°</text>
<text x="325.6" y="33.4">2</text>
<text x="76" y="36.6">R3</text>
<text x="282.5" y="41.7" transform="rotate(-90 282.5 41.7)">2</text>
<text x="378.8" y="40.3">32</text>
<text x="18" y="46.5" transform="rotate(-90 18 46.5)">16</text>
<text x="27.2" y="45.2" transform="rotate(-90 27.2 45.2)">7</text>
<text x="110.2" y="47" transform="rotate(-90 110.2 47)">10</text>
<text x="199.9" y="46.1" transform="rotate(-90 199.9 46.1)">16</text>
<text x="282.5" y="47.7" transform="rotate(-90 282.5 47.7)">2</text>
<text x="244.3" y="52.7" transform="rotate(-90 244.3 52.7)">7</text>
<text x="404.2" y="53.6" transform="rotate(-90 404.2 53.6)">7</text>
<text x="180.8" y="56">22</text>
<text x="345.1" y="59.7" transform="rotate(-90 345.1 59.7)">12.5</text>
<text x="151.1" y="63.2">144</text>
<text x="282.5" y="64.7" transform="rotate(-90 282.5 64.7)">1</text>
<text x="159" y="70.3">70</text>
<text x="178.9" y="70.3">38</text>
<text x="264.5" y="69.6">4</text>
<text x="44.3" y="72.1" transform="rotate(3 44.3 72.1)">50°</text>
<text x="264.5" y="77.5">6</text>
<text x="330.1" y="83.1" transform="rotate(-40 330.1 83.1)">120°</text>
<text x="263.4" y="95.7">13</text>
<text x="321" y="90.6">M6</text>
<text x="202.6" y="96.7" transform="rotate(-90 202.6 96.7)">32</text>
<text x="213.2" y="96.7" transform="rotate(-90 213.2 96.7)">44</text>
<text x="223" y="96.7" transform="rotate(-90 223 96.7)">64</text>
<text x="263.3" y="101.6">2</text>
<text x="351.7" y="96.8" transform="rotate(-90 351.7 96.8)">32</text>
<text x="399.9" y="101.7" transform="rotate(-90 399.9 101.7)">16</text>
<text x="287.8" y="112.4" transform="rotate(-90 287.8 112.4)">2</text>
<text x="234.7" y="115.2" transform="rotate(-90 234.7 115.2)">5</text>
<text x="312.4" y="125">7</text>
<text x="324.4" y="125">60</text>
<text x="336.8" y="125">5</text>
<text x="366.7" y="120.8">8</text>
<text x="375.8" y="120.8">16</text>
<text x="108.9" y="130.4">6 TYP</text>
<text x="292.3" y="139.8" transform="rotate(-90 292.3 139.8)">18</text>
<text x="151.3" y="161.7">64</text>
<text x="185.6" y="158.1" transform="rotate(-43 185.6 158.1)">R16</text>
<text x="323.1" y="157">7</text>
<text x="335.1" y="157">90</text>
<text x="345.3" y="157">3</text>
<text x="60.5" y="164.6">20</text>
<text x="260" y="166.4" transform="rotate(-4 260 166.4)">120°</text>
<text x="260.1" y="172.1">M6</text>
<text x="211.1" y="178.4" transform="rotate(-9 211.1 178.4)">4</text>
<text x="201" y="180.1" transform="rotate(-9 201 180.1)">12</text>
<text x="111.9" y="186.2" transform="rotate(30 111.9 186.2)">R3</text>
<text x="219" y="190.8" transform="rotate(-90 219 190.8)">36</text>
<text x="277.2" y="190.8" transform="rotate(-90 277.2 190.8)">20</text>
<text x="198.9" y="207.7" transform="rotate(-90 198.9 207.7)">10</text>
<text x="298.6" y="204">38</text>
<text x="324.1" y="204">70</text>
<text x="31.2" y="211.5" transform="rotate(-90 31.2 211.5)">16</text>
<text x="198.9" y="215.1" transform="rotate(-90 198.9 215.1)">9</text>
<text x="44.5" y="223.6">8</text>
<text x="56.3" y="223.6">16</text>
<text x="150.8" y="228">16</text>
<text x="151.3" y="235.9">55</text>
<text x="114.9" y="240.9" transform="rotate(19 114.9 240.9)">6</text>
<text x="198.7" y="254.2" transform="rotate(-90 198.7 254.2)">10</text>
<text x="231" y="267" transform="rotate(-90 231 267)">32</text>
<text x="74.9" y="270.6">THRU</text>
<text x="100.7" y="270.6">10</text>
<text x="110.9" y="270.6">4</text>
<text x="169.2" y="284.7">32</text>
</g>
<g font-size="4.7">
<text x="157.9" y="17.2">0.009</text>
<text x="172.4" y="17.2">A</text>
<text x="77.9" y="22.2">0.07</text>
<text x="163.1" y="33.2">0.090</text>
<text x="371.5" y="34.3">B</text>
<text x="104" y="59.3">A</text>
<text x="88.4" y="68.3">B</text>
<text x="355.1" y="68">A</text>
<text x="254.2" y="86.5">OVAL FILLISTER</text>
<text x="44.7" y="98.6">VICE BODY</text>
<text x="297.4" y="101.6">SET SCREW 1</text>
<text x="341" y="98.2">C</text>
<text x="91" y="103">C</text>
<text x="318.5" y="131.1">0.02</text>
<text x="337.9" y="131.4">A</text>
<text x="344.2" y="131.4">B</text>
<text x="349.8" y="131.4">C</text>
<text x="110.7" y="136.4">0.020</text>
<text x="132.8" y="136.7">A</text>
<text x="139.1" y="136.7">B</text>
<text x="144.6" y="136.7">C</text>
<text x="329.2" y="163">0.02</text>
<text x="348.6" y="163.3">A</text>
<text x="354.9" y="163.3">B</text>
<text x="360.4" y="163.3">C</text>
<text x="305.2" y="168.1">B</text>
<text x="246.6" y="178.4">SET SCREW 2</text>
<text x="400.5" y="174.9">A</text>
<text x="273.4" y="205.7">C</text>
<text x="316.1" y="214.6">BASE PLATE</text>
<text x="44.7" y="253">VICE JAW</text>
</g>
<g font-size="4.2">
<text x="351.3" y="237.7">PART MODELLING</text>
<text x="243.4" y="262.9">L41+L42+L43+L44</text>
<text x="375.7" y="262.9">05/08/2025</text>
<text x="250.6" y="280.3">SCALE 1:2</text>
<text x="291.7" y="280.3">SHEET 1 OF 4</text>
</g>
<g font-size="3.7">
<text x="329.1" y="131">M</text>
<text x="123.9" y="136.4">M</text>
<text x="339.7" y="163">M</text>
</g>
<text font-size="3.5" x="372.9" y="270.3">FACULTY SIGNATURE</text>
<g font-size="2.8">
<text x="283.4" y="262">Vellore Institute of Technology</text>
<text x="300.9" y="264.8">(VIT)</text>
</g>
<g font-size="2.5">
<text x="34.6" y="8.2">1</text>
<text x="84.2" y="8.2">2</text>
<text x="134.2" y="8.2">3</text>
<text x="184.2" y="8.2">4</text>
<text x="234.2" y="8.2">5</text>
<text x="284.2" y="8.2">6</text>
<text x="334.2" y="8.2">7</text>
<text x="384.2" y="8.2">8</text>
<text x="6.7" y="24.2">A</text>
<text x="411.7" y="24.2">A</text>
<text x="6.7" y="74.2">B</text>
<text x="411.7" y="74.2">B</text>
<text x="6.7" y="124.2">C</text>
<text x="411.7" y="124.2">C</text>
<text x="6.7" y="174.2">D</text>
<text x="411.7" y="174.2">D</text>
<text x="411.7" y="212.7">E</text>
<text x="6.7" y="224.2">E</text>
<text x="411.7" y="262.7">F</text>
<text x="6.7" y="274.2">F</text>
<text x="34.6" y="290.2">1</text>
<text x="84.2" y="290.2">2</text>
<text x="134.2" y="290.2">3</text>
<text x="184.2" y="290.2">4</text>
<text x="247.2" y="290.2">5</text>
<text x="296.5" y="290.2">6</text>
<text x="346.8" y="290.2">7</text>
</g>
<text font-size="2.2" x="380.2" y="291.4">Engineering Graphics Laboratory</text>
<text font-size="1.3" x="10.2" y="9.3">Z:\BMEE206P-Machine Drawing Lab\DA-1\benchvise\, DA-4, 17 September 2025 14:55:44</text>
</svg>
